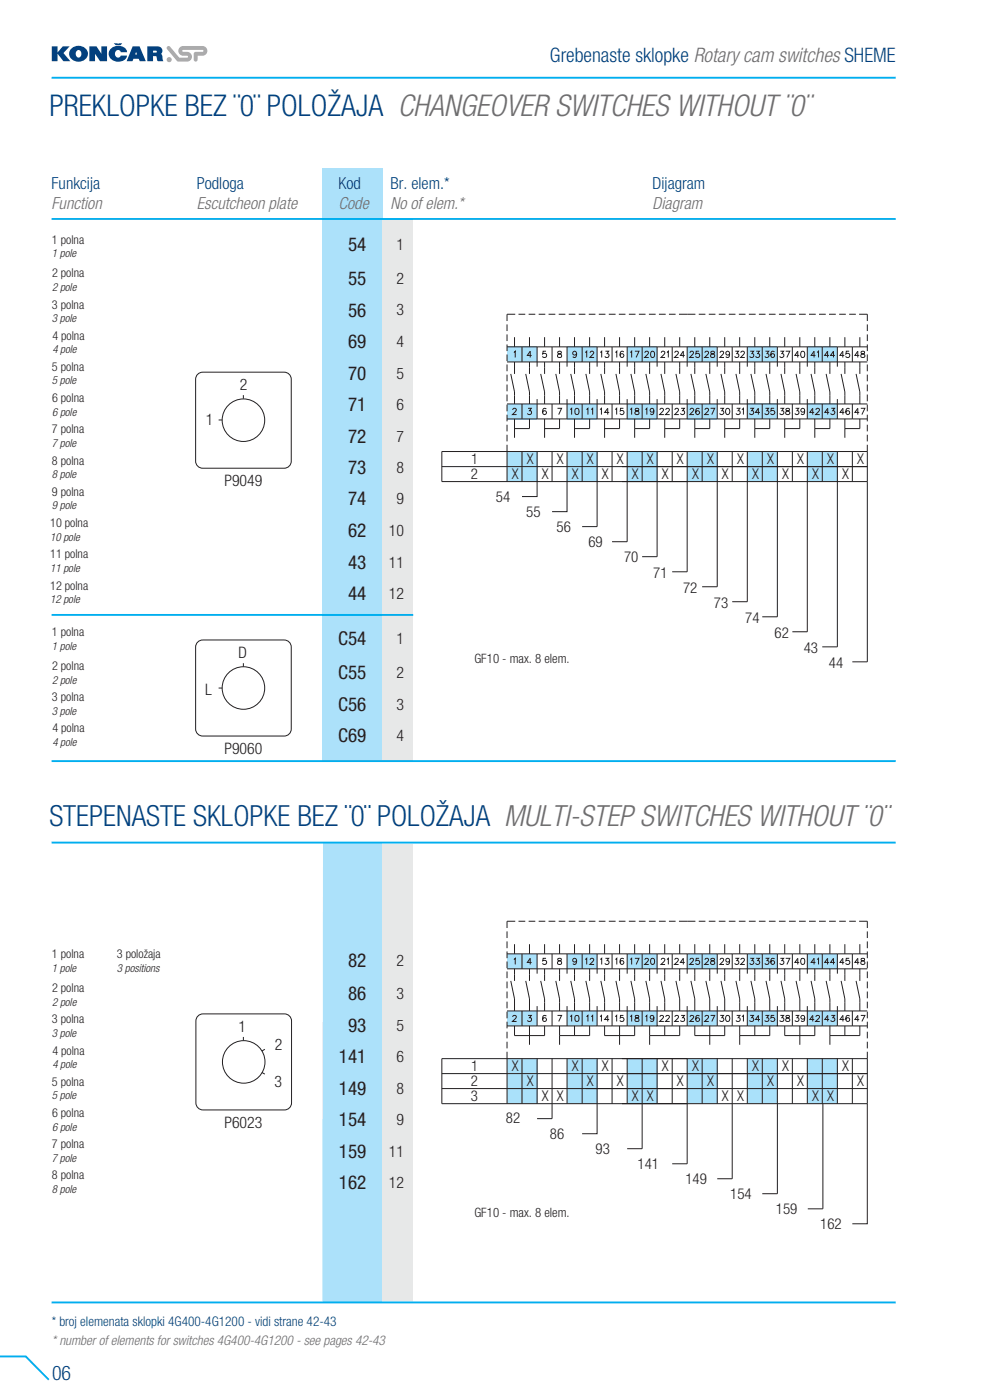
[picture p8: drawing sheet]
<svg xmlns="http://www.w3.org/2000/svg" width="210mm" height="297mm" viewBox="0 0 210 297" stroke-linecap="round" stroke-linejoin="round" font-family="sans-serif">
<path d="M68.5 178.6h12.9l-.2 97.7h-12.8z" fill="#ace1fa"/>
<path d="M81.2 178.8h6.4v97.5h-6.4z" fill="#e7e8e8"/>
<path d="M68.4 35.7h12.8v125.8h-12.8z" fill="#ace1fa"/>
<path d="M81.1 46.4h6.4v115h-6.4z" fill="#e7e8e8"/>
<path d="M10.9 16.5h179.1M10.9 46.4h179.1M10.9 130.4h76.7M10.9 178.7h179.1M10.9 161.5h179.1M10.9 276.3h179.1M0 287.7h5.5l4.8 5" fill="none" stroke="#00aeef" stroke-width=".4"/>
<g fill="none" stroke="#231f20" stroke-width=".21">
<path d="M41.8 79.6l.7-.6h.5h17.3a1.5 1.5 0 0 1 1.5 1.5v17.3a1.5 1.5 0 0 1-1.5 1.5h-17.3a1.5 1.5 0 0 1-1.5-1.5v-17.3zM46.4 89.1h.7M51.6 83.8v.8M42.1 136.1l.9-.3h17.3a1.5 1.5 0 0 1 1.5 1.5v17.3a1.5 1.5 0 0 1-1.5 1.5h-17.3a1.5 1.5 0 0 1-1.5-1.5v-17.3l.1-.5zM46.4 146h.7M51.6 140.7v.7M41.8 215.7l.8-.5 .5-.1h17.2a1.5 1.5 0 0 1 1.5 1.5v17.4a1.5 1.5 0 0 1-1.5 1.5h-17.2a1.5 1.5 0 0 1-1.5-1.5v-17.4zM51.6 220v.7M55.5 227.5l.7 .4M56.2 222.6l-.7 .4"/>
<circle cx="51.6" cy="89.1" r="4.5"/>
<circle cx="51.6" cy="145.9" r="4.5"/>
<circle cx="51.7" cy="225.3" r="4.5"/>
</g>
<g fill="#aae1fa">
<path d="M145.8 95.8h6.4v6.4h-6.4z"/>
<path d="M158.5 95.8h6.4v6.4h-6.4z"/>
<path d="M171.2 95.8h6.4v6.4h-6.4z"/>
<path d="M120.3 95.8h6.4v6.4h-6.4z"/>
<path d="M133 95.8h6.4v6.4h-6.4z"/>
<path d="M107.5 95.8h6.4v6.4h-6.4z"/>
<path d="M158.5 85.7h6.4v3.2h-6.4z"/>
<path d="M171.3 85.7h6.3v3.2h-6.3z"/>
<path d="M158.5 73.6h6.4v3.2h-6.4z"/>
<path d="M171.3 73.6h6.3v3.2h-6.3z"/>
<path d="M120.3 85.7h6.4v3.2h-6.4z"/>
<path d="M133 85.7h6.4v3.2h-6.4z"/>
<path d="M145.8 85.7h6.4v3.2h-6.4z"/>
<path d="M107.6 85.7h6.3v3.2h-6.3z"/>
<path d="M120.3 73.6h6.4v3.2h-6.4z"/>
<path d="M133 73.6h6.4v3.2h-6.4z"/>
<path d="M145.8 73.6h6.4v3.2h-6.4z"/>
<path d="M107.6 73.6h6.3v3.2h-6.3z"/>
</g>
<g fill="none" stroke="#231f20" stroke-width=".21">
<path d="M107.5 76.8h76.5M107.5 68.8v1.4M107.5 70.9v1.5M107.5 73.1v1.4M107.5 75.2v1.4M107.5 77.3v1.5M107.5 79.5v1.4M108.3 79.3l.8 3.8v2.6M109 74.8l.3-.3v1.3M109.1 71.5v2.1M109.1 76.8v2.5M109.3 66.7h-1.8v1.4"/>
<path d="M110 66.7h1.4M110.7 73.6v3.2M111.5 79.3l.8 3.8v2.6M112.1 66.7h1.4M112.3 76.8v2.5M112.3 71.5v2.1M112.8 75.4h-1l.7-.9v1.3M113.9 73.6v4.2M114.3 66.7h1.4M114.7 79.3l.8 3.8v2.6M115.5 76.8v2.5M115.5 71.5v2.1"/>
<path d="M115.8 74.5h-.6l-.1 .6a.46 .46 0 0 1 .7 0 .46 .46 0 0 1 0 .7 .46 .46 0 0 1-.7-.2M116.4 66.7h1.4M117.1 73.6v3.2M117.9 79.3l.8 3.8v2.6M118.4 74.6v.4l.5 .1 .2 .3a.44 .44 0 0 1-.4 .5 .44 .44 0 0 1-.5-.5l.3-.3 .5-.1 .1-.3a.47 .47 0 0 0-.7-.1zM118.5 66.7h1.4M118.7 71.5v2.1M118.7 76.8v2.5M120.3 73.6v4.2M120.6 66.7h1.4M121.1 79.3l.8 3.8v2.6M121.9 71.5v2.1"/>
<path d="M121.9 76.8v2.5M122.3 75a.41 .41 0 0 1-.6 .3 .41 .41 0 0 1-.1-.6 .41 .41 0 0 1 .6 0l.1 .3a.64 .64 0 0 1-.5 .8l-.3-.2M122.8 66.7h1.4M123.5 73.6v3.2M124.1 74.8l.3-.3v1.3M124.3 79.3l.8 3.8v2.6M124.9 66.7h1.4M125.1 71.5v2.1M125.1 76.8v2.5M125.2 74.8l.2-.3h.3l.2 .3-.8 1h.9M126.6 73.6v4.2M127 66.7h1.4"/>
<path d="M127.3 74.8l.3-.3v1.3M127.4 79.3l.8 3.8v2.6M128.2 71.5v2.1M128.2 76.8v2.5M128.4 74.5h.7l-.4 .5a.43 .43 0 0 1 .4 .7 .43 .43 0 0 1-.8-.1M129.1 66.7h1.5M129.8 73.6v3.2M130.5 74.8l.3-.3v1.3M130.6 79.3l.8 3.8v2.6M131.3 66.7h1.4M131.4 76.8v2.5M131.4 71.5v2.1"/>
<path d="M132.3 74.7l-.1-.1a.4 .4 0 0 0-.6 .2 .65 .65 0 0 0 .3 1 .41 .41 0 0 0 .4-.4 .41 .41 0 0 0-.4-.4 .41 .41 0 0 0-.4 .4M133 73.6v4.2M133.4 66.7h1.4M133.7 74.8l.3-.3v1.3M133.8 79.3l.8 3.8v2.6M134.6 76.8v2.5M134.6 71.5v2.1M134.7 74.5h.8l-.6 1.3M135.5 66.7h1.4M136.2 73.6v3.2M136.8 74.8l.2-.3h.3l.2 .3-.1 .4-.7 .6h.9M137 79.3l.8 3.8v2.6"/>
<path d="M137.6 66.7h1.5M137.8 71.5v2.1M137.8 76.8v2.5M138.2 74.6a.4 .4 0 0 1 .6 .2v.3a.55 .55 0 0 1-.4 .7 .87 .87 0 0 1-.2-1.2zM139.4 73.6v4.2M139.8 66.7h1.4M140.2 79.3l.8 3.8v2.6M140.3 74.8l.2-.3h.3l.2 .3-.2 .4-.6 .6h.9M141 71.5v2.1M141 76.8v2.5M141.4 74.8l.4-.3v1.3M141.9 66.7h1.4"/>
<path d="M142.6 73.6v3.2M143.1 74.8l.3-.3h.2l.3 .3-.2 .4-.6 .6h.8M143.4 79.3l.8 3.8v2.6M144.2 71.5v2.1M144.2 76.8v2.5M145.2 75.4h-.9l.6-.9v1.3M145.8 73.6v4.2M146.4 74.8l.2-.3h.3l.2 .3-.2 .4-.6 .6h.9M146.5 79.3l.9 3.8v2.6M147.4 71.5v2.1M147.4 76.8v2.5M147.5 66.7h-3.5"/>
<path d="M148.2 66.7h1.4M148.3 74.5h-.6l-.1 .6 .5-.1a.46 .46 0 0 1 .3 .5 .46 .46 0 0 1-.4 .4l-.5-.3M148.9 73.6v3.2M149.5 74.8l.3-.3h.2l.3 .3-.2 .4-.6 .6h.8M149.7 79.3l.8 3.8v2.6M150.3 66.7h1.4M150.5 71.5v2.1M150.5 76.8v2.5M150.8 74.6v.4l.6 .1 .2 .3a.44 .44 0 0 1-.4 .5 .44 .44 0 0 1-.5-.5l.2-.3 .6-.1v-.3a.47 .47 0 0 0-.7-.1zM152.1 73.6v4.2M152.5 66.7h1.4M152.7 74.8l.3-.3h.3l.2 .3-.2 .4-.6 .6h.9"/>
<path d="M152.9 79.3l.8 3.8v2.6M153.7 71.5v2.1M153.7 76.8v2.5M154.6 66.7h1.4M154.7 75l-.1 .3-.5-.1-.1-.5 .3-.2a.7 .7 0 0 1 .5 .7 .7 .7 0 0 1-.5 .6l-.3-.2M155.3 73.6v3.2M156 74.5h.7l-.4 .5a.44 .44 0 0 1 .3 .7 .44 .44 0 0 1-.8-.1M156.1 79.3l.8 3.8v2.6M156.7 66.7h1.4M156.9 71.5v2.1M156.9 76.8v2.5M157.1 74.8l.3-.3h.3l.2 .3-.2 .4-.6 .6h.9"/>
<path d="M158.5 73.6v4.2M158.8 66.7h1.5M159.1 74.5h.7l-.3 .5a.44 .44 0 0 1 .3 .7 .44 .44 0 0 1-.8-.1M159.3 79.3l.8 3.8v2.6M160.1 71.5v2.1M160.1 76.8v2.5M160.4 74.5h.7l-.4 .5a.43 .43 0 0 1 .3 .7 .43 .43 0 0 1-.7-.1M161 66.7h1.4M161.7 73.6v3.2M162.4 74.5h.7l-.4 .5a.44 .44 0 0 1 .3 .7 .44 .44 0 0 1-.8-.1M162.5 79.3l.8 3.8v2.6M163.1 66.7h1.4"/>
<path d="M163.3 71.5v2.1M163.3 76.8v2.5M164.2 74.7v-.1a.42 .42 0 0 0-.7 .2v.8a.4 .4 0 0 0 .7 .1 .4 .4 0 0 0-.1-.6 .4 .4 0 0 0-.6 .3M164.9 73.6v4.2M165.2 66.7h1.4M165.5 74.5h.7l-.4 .5 .5 .3-.1 .3-.4 .3-.4-.3M165.6 79.3l.8 3.8v2.6M166.4 71.5v2.1M166.4 76.8v2.5M166.6 74.5h.9l-.6 1.3M167.3 66.7h1.5M168.1 73.6v3.2"/>
<path d="M168.8 79.3l.8 3.8v2.6M169.5 66.7h1.4M169.5 75.4h-.9l.6-.9v1.3M169.6 71.5v2.1M169.6 76.8v2.5M170 74.6a.42 .42 0 0 1 .6 .2l.1 .3a.55 .55 0 0 1-.5 .7h-.2l-.2-.5zM171.2 73.6v4.2M171.6 66.7h1.4M172 79.3l.8 3.8v2.6M172.8 71.5v2.1M172.8 76.8v2.5M173 75.4h-1l.7-.9v1.3"/>
<path d="M173.3 74.8l.3-.3v1.3M173.7 66.7h1.5M174.4 73.6v3.2M175.2 79.3l.8 3.8v2.6M175.8 75.4h-.9l.6-.9v1.3M175.8 66.7h1.5M176 71.5v2.1M176 76.8v2.5M177.1 75.4h-.9l.6-.9v1.3M177.6 73.6v4.2M178 66.7h1.4M178.4 79.3l.8 3.8v2.6"/>
<path d="M179.1 75.4h-1l.7-.9v1.3M179.2 71.5v2.1M179.2 76.8v2.5M180.1 66.7h1.4M180.1 74.5h-.6l-.1 .6 .5-.1a.46 .46 0 0 1 .3 .3 .46 .46 0 0 1-.1 .5l-.3 .1-.4-.3M180.8 73.6v3.2M181.6 79.3l.8 3.8v2.6M182.2 66.7h1.8v1.4M182.2 75.4h-.9l.6-.9v1.3M182.4 71.5v2.1M182.4 76.8v2.5M182.7 74.6v.4l.5 .1 .3 .3a.41 .41 0 0 1-.6 .4 .41 .41 0 0 1-.1-.7l.5-.1 .1-.3-.3-.2z"/>
<path d="M184 75.2v1.4M184 77.3v1.5M184 79.5v1.4M184 68.8v1.4M184 70.9v1.5M184 73.1v1.4M184 73.6h-76.5M93.7 99h90.3M107.5 85.7h76.5M107.5 81.6v1.4M107.5 83.7v1.4M107.5 85.8v1.5"/>
<path d="M107.5 88v1.4M107.5 90.1v1.4M107.5 92.2v1.4M107.5 94.3v7.9M108.7 86.9l.3-.3h.3l.2 .3-.2 .4-.6 .6h.9M109.1 88.9v2M110.7 85.7v3.2M110.7 95.8v6.4M112 86.6h.7l-.4 .5a.44 .44 0 0 1 .3 .7 .44 .44 0 0 1-.7-.1M112.3 88.9v2h-3.2v2M113.9 95.8v9.5h-3.2M113.9 84.7v4.2"/>
<path d="M115.5 88.9v2M115.8 86.8v-.1a.42 .42 0 0 0-.7 .2v.3a.54 .54 0 0 0 .4 .7 .41 .41 0 0 0 .4-.3 .41 .41 0 0 0-.3-.5 .41 .41 0 0 0-.5 .4M117.1 85.7v3.2M117.1 95.8v6.4M118.2 86.6h.9l-.6 1.3M118.7 88.9v2h-3.2v2M120.3 95.8v12.7h-3.2M120.3 84.7v4.2M120.9 86.9l.3-.3v1.3M121.9 88.9v2M122.1 86.7a.42 .42 0 0 1 .7 .2v.3a.56 .56 0 0 1-.5 .7 .84 .84 0 0 1-.2-1.2zM123.5 85.7v3.2"/>
<path d="M123.5 95.8v6.4M124.4 86.9l.3-.3v1.3M125.1 88.9v2h-3.2v2M125.4 86.9l.3-.3v1.3M126.6 95.8v15.9h-3.1M126.6 84.7v4.2M127.3 86.9l.3-.3v1.3M128.2 88.9v2M129.2 87.5h-.9l.6-.9v1.3M129.8 85.7v3.2M129.8 95.8v6.4M130.5 86.9l.3-.3v1.3"/>
<path d="M131.4 88.9v2h-3.2v2M132.2 86.6h-.6v.6a.46 .46 0 0 1 .7 0 .46 .46 0 0 1-.1 .7 .46 .46 0 0 1-.7-.2M133 84.7v4.2M133 95.8v19.1h-3.2M133.7 86.9l.3-.3v1.3M134.6 88.9v4M134.6 90.9h3.2M134.8 86.7v.4a.54 .54 0 0 1 .6 .1 .54 .54 0 0 1 0 .7h-.6a.54 .54 0 0 1 0-.7 .54 .54 0 0 1 .6-.1v-.4zM136.2 85.7v3.2M136.2 95.8v6.4M136.9 86.9l.3-.3v1.3M137.8 88.9v2"/>
<path d="M138.7 87.1a.4 .4 0 0 1-.6 .3 .4 .4 0 0 1-.1-.7 .4 .4 0 0 1 .6 .1l.1 .3a.61 .61 0 0 1-.5 .8l-.2-.2M139.4 84.7v4.2M139.4 95.8v22.3h-3.2M140 86.9l.2-.3h.3l.2 .3-.8 1h.9M141 88.9v4M141.2 86.9l.3-.3h.2l.3 .3-.8 1h.8M142.6 85.7v3.2M142.6 95.8v6.4M143.2 86.9l.2-.3h.3l.2 .3-.2 .4-.6 .6h.9M144.2 88.9v2h-3.2M144.5 86.6h.7l-.4 .5a.44 .44 0 0 1 .3 .7 .44 .44 0 0 1-.8-.1M145.8 84.7v4.2"/>
<path d="M145.8 95.8v25.5h-3.2M146.4 86.9l.2-.3h.3l.2 .3-.8 1h.9M147.4 88.9v4M148.3 86.8v-.1a.42 .42 0 0 0-.7 .2v.3a.55 .55 0 0 0 .3 .7 .41 .41 0 0 0 .5-.3 .41 .41 0 0 0-.4-.5 .41 .41 0 0 0-.4 .4M148.9 85.7v3.2M148.9 95.8v6.4M149.5 86.9l.3-.3h.2l.3 .3-.2 .4-.6 .6h.8M150.5 88.9v2h-3.1M150.7 86.6h.9l-.6 1.3M152.1 84.7v4.2M152.1 95.8v28.7h-3.2M152.8 86.6h.7l-.4 .5a.44 .44 0 0 1 .3 .7 .44 .44 0 0 1-.8-.1"/>
<path d="M153.7 88.9v4M154.1 86.7a.4 .4 0 0 1 .6 .2l.1 .3a.59 .59 0 0 1-.5 .7 .82 .82 0 0 1-.2-1.2zM155.3 85.7v3.2M155.3 95.8v6.4M156.3 86.6h.6l-.3 .5a.44 .44 0 0 1 .3 .7 .44 .44 0 0 1-.8-.1M156.9 88.9v2h-3.2M157.4 86.9l.3-.3v1.3M158.5 84.7v4.2M158.5 95.8v31.8h-3.2M159.1 86.6h.7l-.4 .5a.44 .44 0 0 1 .4 .7 .44 .44 0 0 1-.8-.1M160.1 88.9v4M161.2 87.5h-1l.7-.9v1.3"/>
<path d="M161.7 85.7v3.2M161.7 95.8v6.4M162.3 86.6h.7l-.3 .5 .4 .2v.3l-.4 .4-.5-.3M163.3 88.9v2h-3.2M164.2 86.6h-.6l-.1 .6a.47 .47 0 0 1 .7 0 .47 .47 0 0 1-.1 .7 .47 .47 0 0 1-.7-.2M164.9 84.7v4.2M164.9 95.8v35h-3.2M165.5 86.6h.7l-.4 .5a.44 .44 0 0 1 .4 .7 .44 .44 0 0 1-.8-.1M166.4 88.9v4M166.8 86.7v.4a.53 .53 0 0 1 .6 .2 .53 .53 0 0 1 0 .6h-.4l-.3-.1v-.4l.7-.5-.2-.3zM168.1 85.7v3.2h3.1M168.1 88.9h-60.6"/>
<path d="M168.1 95.8v6.4M168.7 86.6h.7l-.3 .5a.43 .43 0 0 1 .3 .7 .43 .43 0 0 1-.8-.1M169.6 88.9v2h-3.2M170.7 87.1a.42 .42 0 0 1-.6 .3 .42 .42 0 0 1-.1-.7 .42 .42 0 0 1 .6 .1l.1 .3a.61 .61 0 0 1-.5 .8l-.3-.2M171.2 84.7v4.2M171.2 88.9h12.8M171.2 95.8v38.2h-3.1M172.7 87.5h-.9l.6-.9v1.3M172.8 88.9v4M172.8 90.9h3.2M173.1 86.9l.2-.3h.3l.2 .3-.2 .4-.6 .6h.9M174.4 85.7v3.2"/>
<path d="M174.4 95.8v6.4M175.9 87.5h-1l.7-.9v1.3M176 88.9v2M176.3 86.6h.7l-.4 .5 .4 .2 .1 .3-.5 .4-.4-.3M177.6 84.7v4.2M177.6 95.8v6.4M179.1 87.5h-.9l.6-.9v1.3M179.2 88.9v4M180.2 86.8l-.1-.1a.4 .4 0 0 0-.6 .2 .65 .65 0 0 0 .4 1 .42 .42 0 0 0 .3-.4 .42 .42 0 0 0-.4-.4 .42 .42 0 0 0-.4 .4M180.8 85.7v3.2M180.8 95.8v6.4M182.2 87.5h-.9l.6-.9v1.3"/>
<path d="M182.4 88.9v2h-3.2M182.6 86.6h.9l-.7 1.3M184 94.3v46.1h-3.2M184 81.6v1.4M184 83.7v1.4M184 85.8v1.5M184 88v1.4M184 90.1v1.4M184 92.2v1.4M184 95.8h-90.3v6.4h90.3M177.6 102.2v35h-3.2"/>
</g>
<g fill="#aae1fa">
<path d="M158.5 224.6h6.4v9.5h-6.4z"/>
<path d="M171.2 224.6h6.4v9.5h-6.4z"/>
<path d="M120.3 224.6h6.4v9.5h-6.4z"/>
<path d="M133.1 224.6h6.3v9.5h-6.3z"/>
<path d="M145.8 224.6h6.4v9.5h-6.4z"/>
<path d="M107.5 224.6h6.4v9.5h-6.4z"/>
<path d="M158.5 214.5h6.4v3.1h-6.4z"/>
<path d="M158.5 202.3h6.4v3.2h-6.4z"/>
<path d="M171.2 214.5h6.4v3.1h-6.4z"/>
<path d="M171.2 202.3h6.4v3.2h-6.4z"/>
<path d="M120.3 214.5h6.3v3.1h-6.3z"/>
<path d="M133 214.5h6.4v3.1h-6.4z"/>
<path d="M145.8 214.5h6.4v3.1h-6.4z"/>
<path d="M107.6 214.5h6.3v3.1h-6.3z"/>
<path d="M120.3 202.3h6.3v3.2h-6.3z"/>
<path d="M133 202.3h6.4v3.2h-6.4z"/>
<path d="M145.8 202.3h6.4v3.2h-6.4z"/>
<path d="M107.6 202.3h6.3v3.2h-6.3z"/>
</g>
<g fill="none" stroke="#231f20" stroke-width=".21">
<path d="M107.5 195.4v1.5M107.5 197.6v1.4M107.5 199.7v1.4M107.5 195.4h1.8M110 195.4h1.4M112.1 195.4h1.4M114.3 195.4h1.4M116.4 195.4h1.4M118.5 195.4h1.4M120.6 195.4h1.4M122.8 195.4h1.4M124.9 195.4h1.4"/>
<path d="M127 195.4h1.4M129.1 195.4h1.5M131.3 195.4h1.4M133.4 195.4h1.4M135.5 195.4h1.4M137.6 195.4h1.5M139.8 195.4h1.4M141.9 195.4h1.4M147.5 195.4h-3.5M148.2 195.4h1.4M150.3 195.4h1.4M152.5 195.4h1.4"/>
<path d="M154.6 195.4h1.4M156.7 195.4h1.4M158.8 195.4h1.5M161 195.4h1.4M163.1 195.4h1.4M165.2 195.4h1.4M167.3 195.4h1.5M169.5 195.4h1.4M171.6 195.4h1.4M173.7 195.4h1.5M175.8 195.4h1.5M178 195.4h1.4"/>
<path d="M180.1 195.4h1.4M182.2 195.4h1.8M184 195.4v1.5M184 197.6v1.4M184 199.7v1.4M107.5 201.8v1.5M107.5 204v1.4M107.5 206.1v1.4M107.5 208.2v1.4M107.5 210.3v1.5M107.5 212.5v1.4M107.5 214.6v1.4"/>
<path d="M107.5 216.7v1.4M107.5 218.9v1.4M107.5 217.6h31.9M108.3 208.1l.8 3.8v2.6M108.7 215.7l.3-.3 .4 .1 .1 .1-.2 .5-.6 .6h.9M109 203.5l.3-.2v1.3M109.1 217.6v2.1h6.4v-2.1M109.1 200.3v2M109.1 205.5v2.6M110.7 214.5v3.1M110.7 202.3v3.2M111.5 208.1l.8 3.8v2.6"/>
<path d="M112 215.4h.7l-.4 .5a.44 .44 0 0 1 .3 .7 .44 .44 0 0 1-.7-.1M112.3 200.3v2M112.3 205.5v2.6M112.3 217.6v4M112.8 204.2h-1l.7-.9v1.3M113.9 202.3v4.2M113.9 213.4v4.2M114.7 208.1l.8 3.8v2.6M115.5 200.3v2M115.5 205.5v2.6M115.8 203.3h-.6l-.1 .5 .5-.1 .2 .1a.46 .46 0 0 1 .1 .5 .46 .46 0 0 1-.4 .3l-.4-.3M115.8 215.6l-.2-.2a.67 .67 0 0 0-.5 .6 .67 .67 0 0 0 .4 .7 .4 .4 0 0 0 .4-.4 .4 .4 0 0 0-.4-.4 .4 .4 0 0 0-.4 .4"/>
<path d="M117.1 214.5v3.1M117.1 202.3v3.2M117.9 208.1l.8 3.8v2.6M118.2 215.4h.9l-.6 1.3M118.4 203.3v.4l.5 .2 .2 .3a.44 .44 0 0 1-.4 .4 .44 .44 0 0 1-.5-.4l.9-.6-.1-.3zM118.7 217.6v4M118.7 200.3v2M118.7 205.5v2.6M120.3 202.3v4.2M120.3 213.4v4.2M120.9 215.6l.3-.2v1.3M121.1 208.1l.8 3.8v2.6"/>
<path d="M121.9 217.6v2.1M121.9 200.3v2M121.9 205.5v2.6M122.1 215.5l.2-.1a.66 .66 0 0 1 .5 .6 .66 .66 0 0 1-.5 .7 .81 .81 0 0 1-.2-1.2zM122.3 203.7a.41 .41 0 0 1-.6 .4 .41 .41 0 0 1-.1-.6 .41 .41 0 0 1 .6 0l.1 .2a.64 .64 0 0 1-.5 .9l-.3-.2M123.5 214.5v3.1M123.5 202.3v3.2M124.1 203.5l.3-.2v1.3M124.3 208.1l.8 3.8v2.6M124.4 215.6l.3-.2v1.3M125.1 217.6v2.1h-6.4M125.1 200.3v2"/>
<path d="M125.1 205.5v2.6M125.2 203.6l.2-.3h.4l.1 .2-.2 .5-.6 .6h.9M125.4 215.6l.3-.2v1.3M126.6 213.4v4.2M126.6 202.3v4.2M127.3 215.6l.3-.2v1.3M127.3 203.5l.3-.2v1.3M127.4 208.1l.8 3.8v2.6M128.2 217.6v2.1h6.4v-2.1M128.2 200.3v2M128.2 205.5v2.6M128.4 203.3h.7l-.4 .5a.43 .43 0 0 1 .4 .7 .43 .43 0 0 1-.8-.2"/>
<path d="M129.2 216.3h-.9l.6-.9v1.3M129.8 214.5v3.1M129.8 202.3v3.2M130.5 215.6l.3-.2v1.3M130.5 203.5l.3-.2v1.3M130.6 208.1l.8 3.8v2.6M131.4 217.6v4M131.4 200.3v2M131.4 205.5v2.6M132.2 215.4h-.6v.5a.46 .46 0 0 1 .7 .1 .46 .46 0 0 1-.1 .6 .46 .46 0 0 1-.7-.1M132.3 203.5l-.1-.2a.65 .65 0 0 0-.8 .5 .65 .65 0 0 0 .5 .8 .4 .4 0 0 0 .4-.4 .4 .4 0 0 0-.4-.4 .4 .4 0 0 0-.4 .4M133 213.4v4.2"/>
<path d="M133 202.3v4.2M133.7 203.5l.3-.2v1.3M133.7 215.6l.3-.2v1.3M133.8 208.1l.8 3.8v2.6M134.6 205.5v2.6M134.6 200.3v2M134.7 203.3h.8l-.6 1.3M134.8 215.5v.3a.55 .55 0 0 1 .6 .2 .55 .55 0 0 1 0 .6h-.6a.55 .55 0 0 1 0-.6 .55 .55 0 0 1 .6-.2v-.3zM136.2 214.5v3.1M136.2 202.3v3.2M136.8 203.6l.2-.3h.4l.1 .2-.1 .5-.7 .6h.9M136.9 215.6l.3-.2v1.3"/>
<path d="M137 208.1l.8 3.8v2.6M137.8 217.6v4M137.8 200.3v2M137.8 205.5v2.6M138.2 203.3h.2a.68 .68 0 0 1 .4 .6 .68 .68 0 0 1-.4 .7 .87 .87 0 0 1-.2-1.3zM138.7 215.8a.4 .4 0 0 1-.6 .3 .4 .4 0 0 1-.1-.6 .4 .4 0 0 1 .6 .1l.1 .2a.59 .59 0 0 1-.5 .9l-.2-.2M139.4 202.3v4.2M139.4 213.4v4.2h3.2M140 215.7l.2-.3 .4 .1 .1 .1-.2 .5-.6 .6h.9M140.2 208.1l.8 3.8v2.6M140.3 203.6l.2-.3h.4l.1 .2-.2 .5-.6 .6h.9M141 205.5v2.6"/>
<path d="M141 200.3v2M141 217.6v2.1M141.2 215.7l.3-.3 .4 .1 .1 .1-.2 .5-.6 .6h.8M141.5 203.5l.3-.2v1.3M142.6 202.3v3.2M142.6 214.5v3.1M142.6 217.6h22.3M143.1 203.6l.3-.3h.4l.1 .2-.2 .5-.6 .6h.8M143.2 215.7l.2-.3h.3l.2 .2-.2 .5-.6 .6h.9M143.4 208.1l.8 3.8v2.6M144.2 200.3v2M144.2 205.5v2.6"/>
<path d="M144.2 217.6v2.1h-6.4M144.5 215.4h.7l-.4 .5a.44 .44 0 0 1 .3 .7 .44 .44 0 0 1-.8-.1M145.2 204.2h-.9l.6-.9v1.3M145.8 202.3v4.2M145.8 213.4v4.2M146.4 203.6l.2-.3h.4l.1 .2-.2 .5-.6 .6h.9M146.4 215.7l.2-.3 .4 .1 .1 .1-.2 .5-.6 .6h.9M146.5 208.1l.9 3.8v2.6M147.4 200.3v2M147.4 205.5v2.6M147.4 217.6v2.1h6.3v-2.1M148.3 203.3h-.6l-.1 .5 .5-.1 .2 .1a.46 .46 0 0 1 .1 .5 .46 .46 0 0 1-.4 .3l-.5-.3"/>
<path d="M148.3 215.6l-.2-.2a.67 .67 0 0 0-.5 .6 .67 .67 0 0 0 .4 .7 .4 .4 0 0 0 .4-.4 .4 .4 0 0 0-.4-.4 .4 .4 0 0 0-.4 .4M148.9 202.3v3.2M148.9 214.5v3.1M149.5 215.7l.3-.3 .4 .1 .1 .1-.2 .5-.6 .6h.8M149.5 203.6l.3-.3h.4l.1 .2-.2 .5-.6 .6h.8M149.7 208.1l.8 3.8v2.6M150.5 200.3v2M150.5 205.5v2.6M150.5 217.6v4M150.7 215.4h.9l-.6 1.3M150.8 203.3v.4l.6 .2 .2 .3a.44 .44 0 0 1-.4 .4 .44 .44 0 0 1-.5-.4l.2-.3 .6-.3v-.3zM152.1 202.3v4.2"/>
<path d="M152.1 213.4v4.2M152.7 203.6l.3-.3h.4l.1 .2-.2 .5-.6 .6h.9M152.8 215.4h.7l-.4 .5a.44 .44 0 0 1 .3 .7 .44 .44 0 0 1-.8-.1M152.9 208.1l.8 3.8v2.6M153.7 200.3v2M153.7 205.5v2.6M154.1 215.5a.63 .63 0 0 1 .8 .4 .63 .63 0 0 1-.5 .8h-.1a.79 .79 0 0 1-.2-1.2zM154.7 203.7a.4 .4 0 0 1-.5 .3 .4 .4 0 0 1-.2-.6 .4 .4 0 0 1 .7 .1v.2a.61 .61 0 0 1-.4 .9l-.3-.2M155.3 214.5v3.1M155.3 202.3v3.2M156 203.3h.7l-.4 .5a.44 .44 0 0 1 .3 .7 .44 .44 0 0 1-.8-.2M156.1 208.1l.8 3.8v2.6"/>
<path d="M156.3 215.4h.6l-.3 .5a.44 .44 0 0 1 .3 .7 .44 .44 0 0 1-.8-.1M156.9 217.6v4M156.9 200.3v2M156.9 205.5v2.6M157.2 203.6l.2-.3h.4l.1 .2-.2 .5-.6 .6h.9M157.4 215.6l.3-.2v1.3M158.5 202.3v4.2M158.5 213.4v4.2M159.1 215.4h.7l-.4 .5a.44 .44 0 0 1 .4 .7 .44 .44 0 0 1-.8-.1M159.1 203.3h.7l-.3 .5a.44 .44 0 0 1 .3 .7 .44 .44 0 0 1-.8-.2M159.3 208.1l.8 3.8v2.6M160.1 217.6v2.1"/>
<path d="M160.1 200.3v2M160.1 205.5v2.6M160.4 203.3h.7l-.4 .5a.43 .43 0 0 1 .3 .7 .43 .43 0 0 1-.7-.2M161.2 216.3h-1l.7-.9v1.3M161.7 214.5v3.1M161.7 202.3v3.2M162.3 215.4h.7l-.3 .5a.44 .44 0 0 1 .3 .7 .44 .44 0 0 1-.8-.1M162.4 203.3h.7l-.4 .5 .4 .2v.2l-.4 .4-.5-.3M162.5 208.1l.8 3.8v2.6M163.3 217.6v2.1h-6.4M163.3 200.3v2M163.3 205.5v2.6"/>
<path d="M164.2 215.4h-.6l-.1 .5a.47 .47 0 0 1 .7 0 .47 .47 0 0 1-.1 .8 .47 .47 0 0 1-.7-.2M164.2 203.5l-.2-.2a.7 .7 0 0 0-.5 .6 .7 .7 0 0 0 .4 .7 .4 .4 0 0 0 .4-.4 .4 .4 0 0 0-.4-.4 .4 .4 0 0 0-.4 .4M164.9 213.4v4.2h3.2M164.9 202.3v4.2M165.5 215.4h.7l-.4 .5a.44 .44 0 0 1 .4 .7 .44 .44 0 0 1-.8-.1M165.5 203.3h.7l-.4 .5a.44 .44 0 0 1 .4 .7 .44 .44 0 0 1-.8-.2M165.7 208.1l.7 3.8v2.6M166.4 217.6v2.1h6.4v-2.1M166.4 200.3v2M166.4 205.5v2.6M166.7 203.3h.8l-.6 1.3M166.8 215.5v.3a.55 .55 0 0 1 .6 .2 .55 .55 0 0 1 0 .6h-.7v-.5l.7-.4v-.2z"/>
<path d="M168.1 214.5v3.1M168.1 217.6h15.9M168.1 202.3v3.2M168.8 215.4h.6l-.3 .5a.43 .43 0 0 1 .3 .7 .43 .43 0 0 1-.8-.1M168.9 208.1l.7 3.8v2.6M169.5 204.2h-.9l.6-.9v1.3M169.6 217.6v4M169.6 200.3v2M169.6 205.5v2.6M170 203.3h.2a.68 .68 0 0 1 .5 .6 .68 .68 0 0 1-.5 .7 .85 .85 0 0 1-.2-1.3zM170.7 215.8a.41 .41 0 0 1-.6 .4 .41 .41 0 0 1-.1-.7 .41 .41 0 0 1 .6 .1l.1 .2a.59 .59 0 0 1-.5 .9l-.3-.2M171.2 202.3v4.2"/>
<path d="M171.2 213.4v4.2M172 208.1l.8 3.8v2.6M172.7 216.3h-.9l.6-.9v1.3M172.8 205.5v2.6M172.8 200.3v2M173 204.2h-.9l.6-.9v1.3M173.1 215.7l.2-.3 .4 .1 .1 .1-.2 .5-.6 .6h.9M173.3 203.5l.3-.2v1.3M174.4 202.3v3.2M174.4 214.5v3.1M175.2 208.1l.8 3.8v2.6M175.8 204.2h-.9l.6-.9v1.3"/>
<path d="M175.9 216.3h-1l.7-.9v1.3M176 200.3v2M176 205.5v2.6M176 217.6v4M176.3 215.4h.7l-.4 .5a.44 .44 0 0 1 .4 .7 .44 .44 0 0 1-.8-.1M177.1 204.2h-.9l.6-.9v1.3M177.6 213.4v1.1M177.6 202.3v4.2M177.6 214.5v3.1M178.4 208.1l.8 3.8v2.6M179.1 204.2h-1l.7-.9v1.3M179.1 216.3h-.9l.6-.9v1.3"/>
<path d="M179.2 200.3v2M179.2 205.5v2.6M179.2 217.6v2.1M180.1 203.3h-.6l-.1 .5 .5-.1 .3 .1a.46 .46 0 0 1 0 .5 .46 .46 0 0 1-.4 .3l-.4-.3M180.2 215.6l-.1-.1a.63 .63 0 0 0-.8 .4 .63 .63 0 0 0 .5 .8 .41 .41 0 0 0 .4-.4 .41 .41 0 0 0-.4-.4 .41 .41 0 0 0-.4 .4M180.8 214.5v3.1M180.8 202.3v3.2M181.6 208.1l.8 3.8v2.6M182.2 216.3h-.9l.6-.9v1.3M182.2 204.2h-.9l.6-.9v1.3M182.4 217.6v2.1h-6.4M182.4 200.3v2"/>
<path d="M182.4 205.5v2.6M182.6 215.4h.9l-.7 1.3M182.7 203.3v.4a.53 .53 0 0 1 .6 .2 .53 .53 0 0 1 0 .6l-.2 .1a.4 .4 0 0 1-.5-.3 .4 .4 0 0 1 .3-.5l.4-.1v-.4zM184 205.5h-76.5M184 214.5h-76.5M184 202.3h-76.5M184 201.8v1.5M184 204v1.4M184 206.1v1.4M184 208.2v1.4M184 210.3v1.5M184 212.5v1.4"/>
<path d="M184 214.6v1.4M184 216.7v1.4M184 218.9v1.4M93.7 227.7h90.3M93.7 230.9h90.3M107.5 221v1.4M107.5 223.1v11M110.7 224.6v9.5M113.9 224.6v9.5M117.1 224.6v12.7h-3.2M120.3 224.6v9.5M123.5 224.6v9.5"/>
<path d="M126.6 224.6v15.9h-3.1M129.8 224.6v9.5M133 224.6v9.5M136.2 224.6v19.1h-3.2M139.4 224.6v9.5M142.6 224.6v9.5M145.8 224.6v22.3h-3.2M148.9 224.6v9.5M152.1 224.6v9.5M155.3 224.6v25.5h-3.2M158.5 224.6v9.5M161.7 224.6v9.5"/>
<path d="M164.9 224.6v28.6h-3.2M168.1 224.6v9.5M171.2 224.6v9.5M174.4 224.6v9.5M174.5 234.1v22.3h-3.2M177.6 224.6v9.5M180.8 224.6v9.5M184 234.1v25.5h-3.2M184 221v1.4M184 223.1v11M184 224.6h-90.3v9.5h90.3"/>
</g>
<g fill="#004183">
<path d="M11 9.8h1.2v1.3l1.1-1.3h1.5l-1.3 1.5 1.4 1.7h-1.5l-1.2-1.6v1.6h-1.2z"/>
<path d="M19 9.8h1.5l1 1.6v-1.6h1.2v3.2h-1.5l-1-1.6v1.6h-1.2z"/>
<path d="M23.6 10.2a2.06 2.06 0 0 1 3.4 .9h-1.4a.65 .65 0 0 0-.8-.5 .65 .65 0 0 0-.4 .8 .64 .64 0 0 0 .4 .8 .64 .64 0 0 0 .8-.4h1.3a1.98 1.98 0 0 1-3.3 .8 1.51 1.51 0 0 1 0-2.4z"/>
<path d="M24.1 9.2h1.8l-.3 .4h-1z"/>
</g>
<g fill="#004183">
<path d="M16.2 10.8a.79 .79 0 0 0-.1 .9 .79 .79 0 0 0 .8 .5 .8 .8 0 0 0 .4-1 .8 .8 0 0 0-.9-.5zM15.2 10.2a1.98 1.98 0 0 1 2.3-.3 1.98 1.98 0 0 1 1.1 2 2.07 2.07 0 0 1-2.1 1.2 2.07 2.07 0 0 1-1.8-1.7v-.5z" fill-rule="evenodd"/>
<path d="M32.5 10.7v.5l.7-.1v-.3zM31.2 9.8h2.2a.93 .93 0 0 1 .9 .5 .93 .93 0 0 1-.2 1.1l.3 .5 .2 1.1h-1.1l-.3-1-.7-.1v1.1h-1.3z" fill-rule="evenodd"/>
<path d="M28.9 11l-.2 .6h.4zM28.1 9.8h1.5l1.3 3.2h-1.3l-.2-.5h-1.1l-.2 .5h-1.2z" fill-rule="evenodd"/>
</g>
<g fill="#a7a9ac">
<path d="M35.4 10l.4-.2 .3 .1 1.9 2.3h1.7l.2-.2-.2-.2a1.44 1.44 0 0 1-1.8-.7 1.03 1.03 0 0 1 1-1.3h4a1.03 1.03 0 0 1 1.1 1 1.03 1.03 0 0 1-1.1 1h-1v.9a.41 .41 0 0 1-.4 .4 .41 .41 0 0 1-.4-.4v-1.3l.2-.3 1.6-.1 .3-.2-.1-.2h-4.2l-.3 .2 .3 .2a1.44 1.44 0 0 1 1.8 .7 1.03 1.03 0 0 1-1 1.4l-2.1-.1-2.1-2.5z"/>
<circle cx="35.9" cy="12.7" r=".54"/>
</g>
<text font-size="6.4" fill="#004183" x="10.5" y="24.7">PREKLOPKE BEZ ¨0¨ POLOÆAJA CHANGEOVER SWITCHES WITHOUT ¨0¨</text>
<text font-size="6.2" fill="#004183" x="10.5" y="175.3">STEPENASTE SKLOPKE BEZ ¨0¨ POLOÆAJA MULTI-STEP SWITCHES WITHOUT ¨0¨</text>
<g font-size="4.2" fill="#004183">
<text x="116.7" y="13.1">Grebenaste sklopke Rotary cam switches SHEME</text>
<text x="11" y="292.7">06</text>
</g>
<g font-size="4" fill="#231f20">
<text x="73.8" y="53.3">54</text>
<text x="73.8" y="60.4">55</text>
<text x="73.8" y="67.2">56</text>
<text x="73.8" y="73.7">69</text>
<text x="73.8" y="80.5">70</text>
<text x="73.8" y="87.1">71</text>
<text x="73.8" y="93.9">72</text>
<text x="73.8" y="100.5">73</text>
<text x="73.8" y="107.2">74</text>
<text x="73.8" y="114">62</text>
<text x="73.8" y="120.7">43</text>
<text x="73.8" y="127.3">44</text>
<text x="71.7" y="136.9">C54</text>
<text x="71.7" y="144">C55</text>
<text x="71.7" y="150.7">C56</text>
<text x="71.7" y="157.3">C69</text>
<text x="73.8" y="205.1">82</text>
<text x="73.8" y="212.2">86</text>
<text x="73.8" y="219">93</text>
<text x="71.9" y="225.6">141</text>
<text x="71.9" y="232.3">149</text>
<text x="71.9" y="238.9">154</text>
<text x="71.9" y="245.7">159</text>
<text x="71.9" y="252.3">162</text>
</g>
<g font-size="3.5" fill="#004183">
<text x="10.9" y="40">Funkcija</text>
<text x="41.7" y="40.1">Podloga</text>
<text x="71.8" y="40.1">Kod</text>
<text x="82.8" y="40.1">Br. elem.*</text>
<text x="138.4" y="40.1">Dijagram</text>
</g>
<g font-size="3.5" fill="#6d6e70">
<text x="10.9" y="44.2">Function</text>
<text x="41.7" y="44.4">Escutcheon plate</text>
<text x="71.8" y="44.4">Code</text>
<text x="82.8" y="44.4">No of elem.*</text>
<text x="138.4" y="44.4">Diagram</text>
</g>
<g font-size="3.4" fill="#231f20">
<text x="84.1" y="53.1">1</text>
<text x="84.1" y="60.2">2</text>
<text x="84.1" y="66.9">3</text>
<text x="84.1" y="73.5">4</text>
<text x="50.9" y="82.8">2</text>
<text x="84.1" y="80.3">5</text>
<text x="84.1" y="86.9">6</text>
<text x="43.6" y="90.2">1</text>
<text x="84.1" y="93.7">7</text>
<text x="84.1" y="100.2">8</text>
<text x="47.6" y="103.1">P9049</text>
<text x="84.1" y="107">9</text>
<text x="82.5" y="113.7">10</text>
<text x="82.5" y="120.5">11</text>
<text x="82.5" y="127.1">12</text>
<text x="84.1" y="136.7">1</text>
<text x="50.6" y="139.6">D</text>
<text x="84.1" y="143.8">2</text>
<text x="43.5" y="147.4">L</text>
<text x="84.1" y="150.5">3</text>
<text x="47.6" y="159.9">P9060</text>
<text x="84.1" y="157.1">4</text>
<text x="84.1" y="204.9">2</text>
<text x="84.1" y="212">3</text>
<text x="50.6" y="218.9">1</text>
<text x="84.1" y="218.7">5</text>
<text x="58.3" y="222.8">2</text>
<text x="84.1" y="225.3">6</text>
<text x="58.2" y="230.6">3</text>
<text x="84.1" y="232.1">8</text>
<text x="47.6" y="239.2">P6023</text>
<text x="84.1" y="238.7">9</text>
<text x="82.5" y="245.5">11</text>
<text x="82.5" y="252.1">12</text>
</g>
<g font-size="3.2" fill="#231f20">
<text x="105.2" y="106.5">54</text>
<text x="111.6" y="109.7">55</text>
<text x="118" y="112.9">56</text>
<text x="124.8" y="116.1">69</text>
<text x="132.4" y="119.3">70</text>
<text x="138.6" y="122.5">71</text>
<text x="144.9" y="125.7">72</text>
<text x="151.4" y="129">73</text>
<text x="158.1" y="132.2">74</text>
<text x="164.3" y="135.4">62</text>
<text x="170.5" y="138.6">43</text>
<text x="175.8" y="141.8">44</text>
<text x="107.3" y="238.3">82</text>
<text x="116.6" y="241.5">86</text>
<text x="126.3" y="244.7">93</text>
<text x="135.2" y="248">141</text>
<text x="145.4" y="251.2">149</text>
<text x="154.9" y="254.4">154</text>
<text x="164.6" y="257.6">159</text>
<text x="174" y="260.8">162</text>
</g>
<g font-size="3.1" fill="#231f20">
<text x="99.9" y="101.6">2</text>
<text x="100" y="98.4">1</text>
<text x="108.6" y="101.6">X</text>
<text x="111.8" y="98.4">X</text>
<text x="114.9" y="101.6">X</text>
<text x="118.1" y="98.4">X</text>
<text x="121.3" y="101.6">X</text>
<text x="124.5" y="98.4">X</text>
<text x="127.7" y="101.6">X</text>
<text x="130.9" y="98.4">X</text>
<text x="134" y="101.6">X</text>
<text x="137.2" y="98.4">X</text>
<text x="140.4" y="101.6">X</text>
<text x="143.6" y="98.4">X</text>
<text x="146.8" y="101.6">X</text>
<text x="150" y="98.4">X</text>
<text x="153.1" y="101.6">X</text>
<text x="156.3" y="98.4">X</text>
<text x="159.5" y="101.6">X</text>
<text x="162.7" y="98.4">X</text>
<text x="165.9" y="101.6">X</text>
<text x="169.1" y="98.4">X</text>
<text x="172.2" y="101.6">X</text>
<text x="175.4" y="98.4">X</text>
<text x="178.6" y="101.6">X</text>
<text x="181.8" y="98.4">X</text>
<text x="100" y="227.2">1</text>
<text x="108.6" y="227.2">X</text>
<text x="121.3" y="227.2">X</text>
<text x="127.7" y="227.2">X</text>
<text x="140.4" y="227.2">X</text>
<text x="146.8" y="227.2">X</text>
<text x="159.5" y="227.2">X</text>
<text x="165.9" y="227.2">X</text>
<text x="178.6" y="227.2">X</text>
<text x="99.9" y="233.5">3</text>
<text x="99.9" y="230.4">2</text>
<text x="111.8" y="230.4">X</text>
<text x="114.9" y="233.6">X</text>
<text x="118.1" y="233.6">X</text>
<text x="124.5" y="230.4">X</text>
<text x="130.9" y="230.4">X</text>
<text x="134" y="233.6">X</text>
<text x="137.2" y="233.6">X</text>
<text x="143.6" y="230.4">X</text>
<text x="150" y="230.4">X</text>
<text x="153.1" y="233.6">X</text>
<text x="156.3" y="233.6">X</text>
<text x="162.7" y="230.4">X</text>
<text x="169.1" y="230.4">X</text>
<text x="172.2" y="233.6">X</text>
<text x="175.4" y="233.6">X</text>
<text x="181.8" y="230.4">X</text>
</g>
<text font-size="2.8" fill="#004183" x="11" y="281.3">* broj elemenata sklopki 4G400-4G1200 - vidi strane 42-43</text>
<text font-size="2.8" fill="#6d6e70" x="11" y="285.2">* number of elements for switches 4G400-4G1200 - see pages 42-43</text>
<g font-size="2.7" fill="#231f20">
<text x="100.6" y="140.6">GF10 - max. 8 elem.</text>
<text x="100.6" y="258.1">GF10 - max. 8 elem.</text>
</g>
<g font-size="2.6" fill="#231f20">
<text x="11" y="51.7">1 polna</text>
<text x="11" y="58.9">2 polna</text>
<text x="11" y="65.5">3 polna</text>
<text x="11.1" y="72.1">4 polna</text>
<text x="11" y="78.7">5 polna</text>
<text x="11" y="85.3">6 polna</text>
<text x="11" y="91.9">7 polna</text>
<text x="11" y="98.6">8 polna</text>
<text x="11" y="105.2">9 polna</text>
<text x="10.6" y="111.8">10 polna</text>
<text x="10.6" y="118.4">11 polna</text>
<text x="10.6" y="125.1">12 polna</text>
<text x="11" y="135">1 polna</text>
<text x="11" y="142.1">2 polna</text>
<text x="11" y="148.8">3 polna</text>
<text x="11.1" y="155.4">4 polna</text>
<text x="11" y="203.3">1 polna</text>
<text x="24.8" y="203.3">3 poloæaja</text>
<text x="11" y="210.5">2 polna</text>
<text x="11" y="217.1">3 polna</text>
<text x="11.1" y="223.7">4 polna</text>
<text x="11" y="230.3">5 polna</text>
<text x="11" y="236.9">6 polna</text>
<text x="11" y="243.6">7 polna</text>
<text x="11" y="250.2">8 polna</text>
</g>
<g font-size="2.3" fill="#231f20">
<text x="11" y="54.5">1 pole</text>
<text x="11" y="61.7">2 pole</text>
<text x="11" y="68.3">3 pole</text>
<text x="11.1" y="74.9">4 pole</text>
<text x="11" y="81.6">5 pole</text>
<text x="11" y="88.2">6 pole</text>
<text x="11" y="94.8">7 pole</text>
<text x="11" y="101.5">8 pole</text>
<text x="11" y="108.1">9 pole</text>
<text x="10.6" y="114.7">10 pole</text>
<text x="10.6" y="121.3">11 pole</text>
<text x="10.6" y="127.9">12 pole</text>
<text x="11" y="137.8">1 pole</text>
<text x="11" y="145">2 pole</text>
<text x="11" y="151.6">3 pole</text>
<text x="11.1" y="158.2">4 pole</text>
<text x="11" y="206.2">1 pole</text>
<text x="24.8" y="206.2">3 positions</text>
<text x="11" y="213.3">2 pole</text>
<text x="11" y="219.9">3 pole</text>
<text x="11.1" y="226.6">4 pole</text>
<text x="11" y="233.2">5 pole</text>
<text x="11" y="239.8">6 pole</text>
<text x="11" y="246.4">7 pole</text>
<text x="11" y="253.1">8 pole</text>
</g>
</svg>
